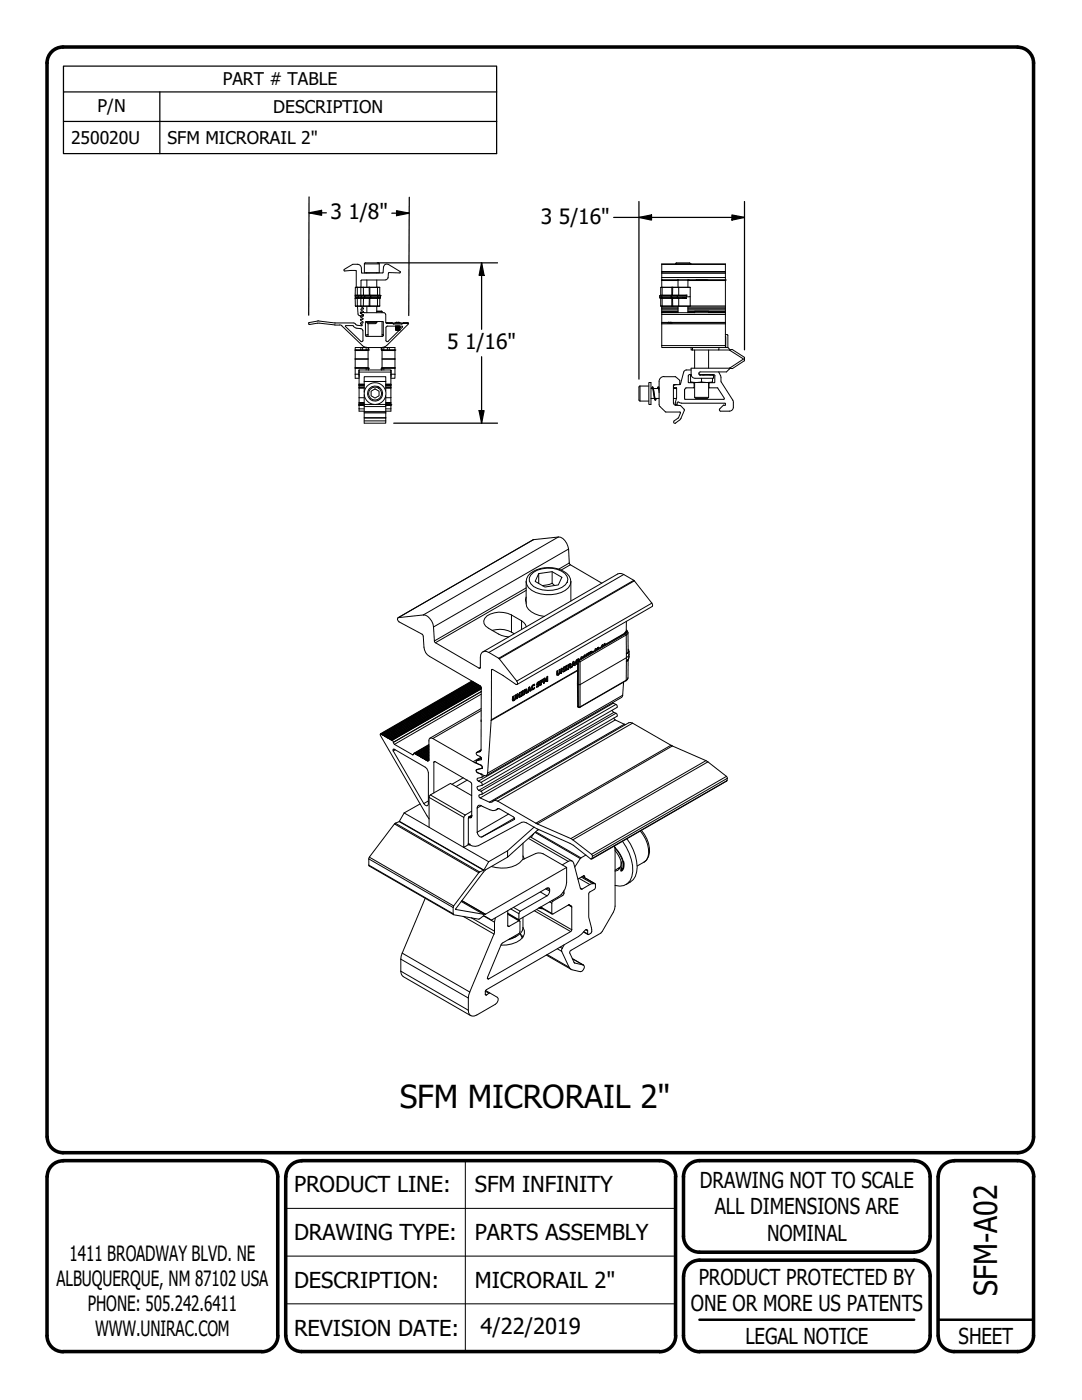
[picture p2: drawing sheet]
<svg xmlns="http://www.w3.org/2000/svg" width="216mm" height="279mm" viewBox="0 0 216 279" stroke-linecap="round" stroke-linejoin="round" font-family="sans-serif">
<!-- layer: Visible (ANSI) -->
<g fill="none" stroke="#000" stroke-width=".2">
<path d="M70 54l1 .1M70 54h.1M70.4 52.7h.9a.79 .79 0 0 1 .8 .8M70.4 52.8l-1.8 1.1 .2 .2 1.2-.1M70.9 59.2l.1 1.9M71.1 54v3.3M71.2 58.9h4.6M71.2 59.5h4.6M72 56v1.3M72.1 53.6l.1 .9M72.1 55.9l-.1 .1M72.1 55.9h4.8"/>
<path d="M72.7 52.7l.2-.2h2.6l.2 .2M72.7 52.7v1.7h3v-1.7M73.1 54.4l.1 .1M73.2 55.9v1.4M75.2 55.9v1.4M75.2 54.4v.1M75.8 58.9v-1.6l-4.9 .1v1.8h5M75.8 59.5l-.1 1.6M75.8 58.9h.1M75.8 59.5h.1M75.8 58.9v.6M76.3 54.5h-4.1"/>
<path d="M76.5 53.3l-.1 1.2M77.5 52.8h-.6l-.3 .5M77.5 52.8l2.3 1.4 .1 .1-.1 .2-2.2-.1M77.6 54.4l-.2 1.2-.5 .2M131.6 59.2l.1 .3h4.4M131.8 59.5h.1M131.8 59.5l.1 1.6M131.9 57.3h5.8M131.9 57.3l-.1 1.6M132 55.9h.1M132 54.5v2.8M134.8 52.7h.1"/>
<path d="M135.2 55.9h.1M135.2 55.9h2.1M135.2 55.9l.1 1.4M136.1 58.9l-4.4 .1-.1 .2h5.3M136.9 58.9h.1M136.9 58.9v.3M136.9 59.2v.3M137.3 55.9h.1M137.3 55.9v1.4M137.5 52.5h-2.5l-.2 .2M137.6 52.5l.2 .2M137.7 57.3v1.9h-.8"/>
<path d="M137.7 59.2v1.9M137.8 52.7h.1M138.9 55.9h2.2M138.9 55.9h.1M141.1 55.9h.1M144.7 55.9h.1M144.7 54.5h-12.7v-1.8h12.7v9.6M63.4 64.5l3.5 .3M63.4 64l.2 .1a29.2 29.2 0 0 0 6.9 .4l.6 .4 1 .1 .2-.1-.4-.4h.4M63.4 64.1l-1.8 .4 .1 .3 1.7-.3M66.9 64.9h.9M67.8 64.8l.4 .2"/>
<path d="M68.2 65.1l4.1 3.9 .9 .3M70.3 65l-1.4 .1 3.2 3.1 .3-.3v-1.9M70.3 65l.2 .1a1.44 1.44 0 0 0 1.4 .5l.3 .1 .2 .3M70.9 69.8h.1M70.9 69.8v3.7M70.9 69.8h2.7M71 61.1h4.7M71.3 61.1l.1 1.6 .4 .3M71.6 74.8v.1M71.6 74.8v.5M71.6 79.4h1.1M71.6 77.4h1.1"/>
<path d="M71.6 76.8h1.1M71.7 73.9h-.1M72 69.8h-1.1v-.4h7.9v.4h-1.1M72.1 63l-.2 .2 .5 .3M72.1 61.9l.4 .4h-.5l-.1 .2M72.1 61.1l.4 .4M72.4 61.7l-.3-.1v.3M72.4 63.5v.2l-.5 .1 .6 .5-.2 .2M72.5 61.5l-.1 .2M72.6 62.4h4l.3 .4M72.6 62.4h-.7l.6 .5v.2l-.7-.1M72.7 78.8v5.7h4.3v-2.3"/>
<path d="M73.2 64.4l.2 .2h1.6l.2-.2M73.2 64.4h2M73.2 61.1v1.3M73.2 64.2v.2M73.4 66.8h-.2v.3M73.4 64.6v2.5M73.4 69.8v3.7M73.6 69.8h.1M73.6 73.5h.1M73.6 73.5h-2.7v2h.7M73.6 69.4v.4M73.6 73.5v.3"/>
<path d="M74 78.1l.8-.5 .8 .5v.9l-.8 .4-.8-.4zM75.2 61.1v1.3M75.2 64.2v.2M75.2 62.2h1M75.2 62.1l1 .1M76.1 69.8h.1M76.1 73.5h.1M76.1 69.8h2.7M76.1 73.5h2.7M76.1 69.4v.4M76.1 73.5v.3M76.2 62.2v.2"/>
<path d="M76.2 64.2v2.9M76.2 69.8v3.7M76.2 66.8h.3M76.5 66.9l-.2 .2M76.5 67v-2.8h-3.5v2.9h3.3M76.5 69.3v.1M77 62.8l.1 1.7M77 78v-2.8h-4.3v3M77 79.1v3.1h-4.3M77 79.4h1M77 77.4h1M77 76.8h1"/>
<path d="M77.1 64.5h.1M77.1 64.5h.2M77.1 69l-.8 .3M77.3 65.1h2.9l.1 .1-2.9 2.9M77.3 64.5h.1M77.3 65.1l-.3 .3v2.5a.26 .26 0 0 0 .2 .3 .26 .26 0 0 0 .3-.1M77.4 64.5h.1M77.5 64.5h.1M77.6 64.5h.1M77.7 64.5h.1M77.7 64.5h.2M77.9 64.5h.1"/>
<path d="M78 64.5h.1M78 74.3v-.5h-6.4v8.3h1.1M78 73.9v8.2h-1M78 74.8v.5M78 74.8v.1M78.1 64.5h.1M78.2 64.5h.1M78.2 64.5h.2M78.4 64.6h.1M78.4 64.6l.1 .1M78.5 64.7h1.7M78.6 64.7v-.2h1.5v.2"/>
<path d="M78.8 69.8h.1M78.8 69.8v5.7h-.8M78.9 64.5l.2-.2h.1v.2M78.9 65.1l.1 .2M79 65.3h.1M79 65.1v.7M79 65.3v.1M79 65.8h.1M79 65.8h.7M79.1 65.8h.1M79.1 65.3v.1M79.1 65.3v.5"/>
<path d="M79.1 65.3h.1M79.1 65.1v.7M79.2 65.8h.5M79.2 65.3v.5M79.3 65.3h.1M79.3 65.3v.5M79.3 65.3h-.1M79.4 65.8v-.5v.5M79.5 64.5v-.2l.2 .2M79.6 65.1v.7M79.7 65.8h.1M79.7 65.3h-.2"/>
<path d="M79.7 65.1v.7M79.7 65.4l-.1 .4M79.7 64.5h.1M79.7 64.4l.1 .1M79.8 65.3h.1M79.8 65.3h-.1M79.8 65.3l-.1 .1M79.8 65.1v.2M80.3 64.6l-.1 .1M80.3 64.6h.1M80.4 64.5h.1M80.4 64.5h-.1"/>
<path d="M80.5 64.5h.1M80.6 64.5h.2M80.8 64.5h.1M80.9 64.5h.1M81 64.5h.1M81.1 64.5h.1M81.2 64.5h.2M81.4 64.5h.1M81.4 64.5l.1 .1M81.5 64.6l-4.3 4.4M127.5 77.3v2.5l.2 .2M129.5 76.3h.4v4.4h-.4z"/>
<path d="M129.5 77h-1.8l-.2 .2M129.9 77.5h.3M129.9 79.5h.7M130 77.5l.1-.2a.72 .72 0 0 1 .4 .9l.3 1.5v-.2M130.2 77.3l.3 1.6a.82 .82 0 0 0 .3 .9l.2-.3M130.2 77.4l-.1 .1M130.4 77.5h1M130.7 79.5h.8M131.2 77.5l.1-.3 .2 .3M131.3 77.3l.2 1.1M131.3 77.4v.1M131.9 61.1h5.8"/>
<path d="M132 61.1v1.3M132 62.3h3.3M132 61.7h3.3M132.5 75.2h2.3l.8 .7M132.5 75.1a.97 .97 0 0 0-1 1l.1 4.9 1.2 1.2h2.9M133.2 64.4h.1M133.2 64.5l.1-.2h.2v.2l.4-.2 .1 .2M134 64.5h.1M134 64.4h.1M134.4 76.8v3.7M134.4 77.5h.6M134.4 79.5h.6"/>
<path d="M134.4 77.2l.1 .1M134.5 77.4h.5a5.7 5.7 0 0 1-.3 3v.1M134.9 76.8l-.5 .2M135.3 61.1v1.3M135.6 75.9v.8M135.6 76.6v.1M135.6 76.8l-1.2 .1M135.8 76.6l-.1 .1M136.4 74.3l-.6 2.4M136.6 77.8v1.5M136.6 77.7v1.9M136.6 79.6l.1 .1"/>
<path d="M136.8 77.4l-.2 .3M136.9 77.4l-.1 .1M136.9 73.8h1M137 73.8l-.3 .1-.3 .3M137.3 61.1v1.3M137.3 62.3h1.3M137.3 61.7h7.4M137.3 76.3l.2 .1h.9l.1 .9M137.8 74.8v1.5h4.4v-.8M137.8 76.2l1.1 .1 3.3-.1M137.9 74.8l-.5 .1-.1 1.3M137.9 74.9h-.1"/>
<path d="M138.5 77.3l-1.6 .1M138.6 79.3l.2 .2h2.4l.2-.2M138.6 62.2h2.8M138.6 62.2v.2M138.6 69.8v3.7M138.6 76.3v3M138.6 79.3h2.8M139.5 74.6l.2 .3M139.5 74.8h2.9M139.6 74.9h2.6M140 75.5v.7M140.2 74.9l.9-.1 .8 .1"/>
<path d="M141.4 62.2v.2M141.4 69.8v3.7M141.4 76.3v3M141.4 62.3h3.3M141.5 76.5v.8M141.5 77.3l1.7 .2M142.2 74.8v.1M142.4 74.8l.3 .2M142.6 75v1.2M142.6 76.3l-1.1 .2M143.2 77.5l1.3 2M143.4 74.2l.4 .8"/>
<path d="M143.4 69.8l2.2 .1 2.7 1.7-2.7 1.9M143.4 69.4h-5.5v.4h5.5v-.4h1.8M143.8 75l.1 .3M143.9 75.4v.9l2.3 3.6 .1 .4M144.5 79.5l-.1 .2h-7.7M144.7 67.2h.1M144.7 64.5v4.8M144.7 62.3v2.2h-12.7M144.7 62.4h-12.7v7h5.9M144.7 66.8h.4M144.8 69.3h-.1M144.8 67.2v2.1"/>
<path d="M145.1 66.8l.1 .1v2.5M145.2 69.4l.5 .4M145.6 73.4l-7.7 .1v1.2a.79 .79 0 0 0 .8 .8h3.7l-.1-.6M145.7 73.5l-.7 .7h-5.3l-.2 .2v.2M145.7 69.8h.1M145.7 73.5h.1M146.1 69.8h-.4M146.2 69.8l2.3 1.5M148.5 71.3l.1 .1M148.5 72l-2.3 1.5h-.5M148.6 71.9l-.1 .1M148.6 71.4v.5"/>
<path d="M71.6 80.8h.1M71.6 80.8h1.1M71.6 80.9h1.1M77 80.8h1M77 80.9h1M78 80.8h.1M127.7 80h1.8M134.4 80.5l.4 .4M134.7 80.5l.3 .3M134.8 80.9h.5M135.3 80.9h.1M135.3 80.9l.5 .1"/>
<path d="M135.3 83.4l-.9 .7 .2 .4 .2-.1M135.7 82.2l.1 .2-.5 1M135.8 80.9l.7 .8v.2M135.9 83.5l-1.1 .9M136 80.5h8.6M136 80.4l-.8-.2-.2 .6M136.6 81.9l-.7 1.6M144.4 80.9h-.1M144.4 80.9h.2M144.7 80.5v.3M144.7 80.8l-.1 .1M146.3 80.3v1a.79 .79 0 0 1-.8 .8h-1.7a.27 .27 0 0 1-.2-.2 .27 .27 0 0 1 0-.3l.7-.7"/>
<path d="M105 119.2l-.2 .5 .2 .5M107.5 114.5l2.7-.4 1.9 1.1-.7 1.5-2.7 .5-1.9-1.2zM107.5 114.5v2M110.2 116.4l-2 .5M110.2 114.1v2.3M110.2 116.4l.5 .4M113.9 119.9v-3.8a3.2 3.2 0 0 0-2.8-2.6 5.8 5.8 0 0 0-5.7 1.4l-.4 1.2v4.4a2.49 2.49 0 0 0 1.8 2l1.8 .5M120.1 116.4l-6.4-3.8-.2-3a2.56 2.56 0 0 0-2.1-2.4l-5 .5-27 15.6M94.1 135.9l-18.2 10.5M94.5 136.1l-18.2 10.5M94.8 136.3l-18.2 10.5M95.1 136.5l-18.2 10.4"/>
<path d="M95.3 136.6l-18.2 10.5M95.6 136.7l-18.2 10.5M95.8 136.9l-18.2 10.5M96 137.1l-18.1 10.4M96 137.4l-17.8 10.3M96.3 130.1l27.3-15.7 .9 .3 2 1.1 3.6 4.6 .1 .3-.1 .3-26.9 15.6M98.2 125.8a5.1 5.1 0 0 1 4.4 .7M102.3 139.1l.1-.2v.6l.2 .1 .1-.8 .2-.1v.7l-.5 .5-.2-.2zM102.4 139l.1 .7M102.9 138.7a.87 .87 0 0 1-.4 1.1h-.2M103.3 138.7l-.1 .6M103.3 138.4l.3 .4v-.5l.2-.1-.1 .9"/>
<path d="M103.6 138.8l-.3-.4-.2 .2v.9l.2-.1M103.7 138.2v.9l-.2 .1M103.8 139.1l-.2 .1-.4-.5-.1 .7M104 138.2l-.1 .8 .5-.2-.5 .2M104.2 138.7v-.7v.6h.2v.2M104.3 137.9l.1 .1M104.3 138.6v.1M104.3 138h-.1M104.4 138v-.2l-.5 .4M104.4 138l-.2 .1M104.6 137.8l.1 .3-.1-.3 .2-.1 .1 .1-.2 .3M104.6 138.2v.3"/>
<path d="M104.7 138.2v.1M104.8 137.7l-.1 .1M104.9 138l.3 .3zM105 138l.1-.5-.6 .3v.9l.2-.1M105 137.5l-.1 .5M105 125.1l-.2-.5a6.5 6.5 0 0 0-7-2 1.5 1.5 0 0 0-.9 2.4 9.2 9.2 0 0 0 4.6 2.1M105.2 138.2l-.3 .2M105.3 138.1l-.1 .1M105.4 138.2l-.4 .2-.3-.3-.2 .5M105.4 137.9v.3l-.1-.1M105.5 137.4v.4zM105.6 137.4l.1 .3-.2 .1"/>
<path d="M105.7 137.1l.2 .7-.2 .1M105.7 137.8l-.3 .1M105.9 137.8l-.2-.7-.2 .1-.3 1.1M106 137.8l-.2 .2-.2-.2-.2 .1-.1 .2M106.6 136.8a.38 .38 0 0 0-.4 .2 .38 .38 0 0 0 .1 .4M106.6 136.8h.1M106.6 136.8l-.3 .1v.5M106.6 137.3l-.5 .3M106.6 136.6v.2M106.6 137.3l.1-.1-.4 .2M106.6 136.7l.1-.1a.75 .75 0 0 0-.6 1.1l.6-.3M106.6 137.2v.1"/>
<path d="M107.6 136.1l-.3 .1v.3M107.6 136.1l.1 .1M107.6 136.1h.1M107.6 136l.1 .2M107.6 136.4l-.1 .5-.4 .2M107.7 136a.62 .62 0 0 0-.6 .7h.3M107.7 136.2l-.4 .2h.4l-.1 .4-.5 .4v-.3l.4-.2h-.4M107.7 136.2h.1M107.7 136v.2M108 136.2l-.1 .4M108.3 135.9l-.4 .3v.4l-.1 .1M108.3 136v-.1l-.3 .2"/>
<path d="M108.3 135.6l-.4 .3 .1 .2v-.2M108.3 135.7l.1-.2-.6 .4v.9l.2-.1M108.3 136.1l-.4 .1M108.4 135.7l-.5 .2M108.6 136.2v-.6l.1 .7M108.7 135.7l.1 .3 .1-.1h-.1M108.7 135.4l.2 .3 .1-.6 .3-.1v.9M108.9 135.7l-.2-.4-.2 .2v.9l.2-.1h-.2M108.9 135.9l.1-.5-.1 .5M109.1 135.4v.6l.2-.1-.2 .1M109.2 135v.9M111.1 133.9l.2-.1v.6l.1 .1 .1-.8 .3-.1-.1 .7-.3 .4h-.3z"/>
<path d="M111.2 133.9l.1 .6M111.7 133.6a.97 .97 0 0 1-.4 1.1h-.2M112 134.3v-.7l.1 .7M112.1 133.7l.3 .4 .2-.1-.2 .1M112.1 133.3l.3 .4M112.4 133.7l-.3-.4-.2 .2v.9l.2-.1h-.2M112.4 133.7v-.5l.2-.1v.9M112.5 133.1v.9M112.7 133.1h.2v.6l-.2 .2 .5-.2M113.1 133.6l.1-.1-.1 .1M113.1 133.6l-.4 .2M113.1 132.8v.8v-.6"/>
<path d="M113.1 132.9h-.1M113.2 132.9v-.1l-.5 .2v.2l.2-.1M113.4 133.1h.2zM113.4 133.1v.4M113.5 132.7v.3M113.5 133.1v.4M113.6 133.1l.2 .2 .4-.2h-.1M113.6 132.6l-.1 .1M113.6 132.6h.1M113.7 132.6v.3l-.2 .1v-.3M113.7 132.6l-.2 .1M113.7 132.9l.1-.5 .1 .2-.1 .3"/>
<path d="M113.8 132.4l-.5 .3v.9l.2-.1h-.2M114 133.1l-.3 .2M114.2 133v-.2v.3M114.2 132.8l.3-.1-.2 .2M114.3 132.3l.2 .3h-.2zM114.4 132.3l-.1 .3M114.5 132l.2 .7M114.5 132.7l.1 .2 .2-.1h-.3M114.8 132.8l-.3-.8-.2 .1-.3 1.1-.3-.3 .3 .3M115.1 132.3h.2M115.2 132.5h.1M115.2 136.4l.1 4.5"/>
<path d="M115.3 132.4l-.4 .1M115.3 131.9l-.1 4.5M115.3 131.8v.1M115.4 131.7h.1M115.4 131.5v.2M115.5 131.7l-.4 .2v.4M115.5 131.7a.37 .37 0 0 0-.5 .2 .37 .37 0 0 0 .1 .4M115.5 131.7v-.2a.65 .65 0 0 0-.6 .4 .65 .65 0 0 0 .1 .7l.2-.1M116.1 131.3h.1M116.1 131.1l.1 .1M116.3 131.2l-.1-.2-.3 .2v.2M116.5 131.1h.1"/>
<path d="M116.7 130.7v.3M116.8 131v-.3l-.3 .1-.1 .3M117.1 130.6l.4-.1-.4 .1M117.1 130.7v-.1v.2M117.4 130.3v.1M117.5 130.5v-.2l-.6 .3v.2M117.7 130.2l.1 .2M117.9 130.1v.1M117.9 130.1l-.2 .1v.2M117.9 130.1l.1 .1M117.9 130.2h-.1M117.9 130.2h.1"/>
<path d="M118.1 130v.1M118.2 130.1l-.1-.1-.5 .2v.3M118.2 130.1h.1M118.9 129.7l-.1 .1M118.9 129.4l.2 .2-.1-.2-.3 .1v.3M119.3 129.2v.3M119.4 129.4v-.2l-.2 .1v.2M120.2 128.9v.1M120.3 128.7l.1 .1-.1-.2-.2 .2v.2M120.7 128.4v.3M120.7 128.7v-.3l-.2 .1v.3M124.4 136.1l-.2 2.6-.2 .5-26.9 15.6"/>
<path d="M124.7 126.3l-9.3 5.5M125 125.7l.3 .6v3.7M125 124v2.1M125.3 129.6a2.28 2.28 0 0 1 0 2.1M125.3 131.6l-.1 4-9.5 5.6-.3-.1M125.5 130.5l-.1 .4-.4 .4-9.3 5.3h-.2l-.3-.2M76.3 146.7l-.4-.3-.1 .2 9.8 16.8M76.3 146.6l.3 .2M76.3 146.6v.1M76.6 146.8l.3 .1M76.9 146.9l.2 .2M77.1 147.1l.3 .1"/>
<path d="M77.4 147.2l.2 .2M77.6 147.4l.3 .1M77.9 147.5l.3 .2M78.2 147.7l.5 .9 3.6 2h.2l.1-.3 .4 .2M78.5 149.5l6.7 3.9 .3 .8v6.2l-.1 .3-.2 .1-.6-.4-6.1-10.5zM83 150.5l.3 .1M83.3 150.6l.2 .2M83.5 150.8l.2 .1M83.7 150.9l.3 .2M84 151.1l.2 .2M84.3 151.2l.2 .2M84.3 151.2l-.1 .1"/>
<path d="M84.5 151.4l.3 .1M84.5 151.4h.1M84.8 151.5l.3 .2M85.1 151.7l.2 .1M85.3 151.8l.3-.1v-4.2l.2-.2h.3l8.3 4.7 1.6 .7M85.3 151.8h.1M85.6 151.7l-.3 .1M85.6 149l-2.6 1.5M85.6 149.3l-2.3 1.3M85.6 149.6l-2.1 1.2M85.6 149.9l-1.9 1M85.6 150.2l-1.6 .9"/>
<path d="M85.6 150.5l-1.3 .7M85.6 150.8l-1.1 .6M85.6 151.1l-.8 .4M85.6 151.4l-.5 .3M85.6 148.6l-3 1.7M86.6 158.3v-6.2l.2-.1 7.3 4.2v6.7l-.2 .3-.3-.1M94.1 158.8l-4.2-2.4-4 2.2-.3 .5v6l11.9 6.9M95.1 151.8l1-.3-.1-.3-.8-.5-.2-.4 .9-.4 .1-.3v-12.5l-10.3-6.1a2.25 2.25 0 0 1-1.1-1.8l-.1-2.2-.3-.4-4.6-2.5-.3-.5 .2-.3 5-.6a2.56 2.56 0 0 1 2 2.4l.2 2.8 .2 .4 8.9 5.1v-2.2a1.02 1.02 0 0 1 .6-1.1 1.02 1.02 0 0 1 1.1 .1l2.1 1.3 3.5 4.4 .2 .6-.2 .1h-.2a23.8 23.8 0 0 0-4.8-3 151.2 151.2 0 0 1-.9 21.1l-.3 .1h-.3l-1.4-.6-.1-.2v-.4M95.1 151.8v.4l.1 .2 .8 .3M95.1 153.6v.4l.1 .2 .8 .3 .2 .2v.4l-1 .4v.2l1 .6v.4M96 152.7l.2 .2v.5l-1.1 .2M96 152.7l.2 .2v.4"/>
<path d="M96 149.7l-.9 .5M96 143.7v.3M96 141.4l-10.2 5.9M96.1 151.3l-1 .5M96.2 158.5l-.6 .1v.5l2.3 1a1.32 1.32 0 0 1 1.4-.2 83.2 83.2 0 0 0 15 7.7l3.7 2.9 .2 .4-.2 .5-4.3-3.1-6.5-2.9-2.7-1.4-.4 .1-8.6 4.7a2.07 2.07 0 0 1-1.9-.3M96.2 156.7l-.9 .3a.5 .5 0 0 0 .2 .7l.7 .4v.4M96.2 153.3l-1.1 .3M96.3 153.2l-.1 .1M96.7 154.8l-.5 .3M98.5 159.8l26.9-15.5 .4-.1 .4 .1a85 85 0 0 0 15.1 7.7l3.7 2.9 .1 .4-.1 .6-26.9 15.5M115.3 141v.1M122.1 141.7l.4 .5 .6 .3v.4l-26.9 15.6"/>
<path d="M122.2 140.2a1.29 1.29 0 0 1 1 .8l-.1 .2-26.9 15.5M122.5 143.3l.3 .4 2 .9M80.6 162.2l-.9 1.8-1 .4-5 6.7v1.7l16.8 9.7M80.6 162.2l5 2.9M83.8 160.4l-3.2 1.8M84.8 179.3l-4.5 10.9a8.1 8.1 0 0 0-.3 4.1l.5 .6 13.4 7.8M93.6 163.2l-.1 .2v5.1h.1M94.1 161.9l-1.3 .8-.3 .4v6l1.1-.6M95.5 160.7h.2l.6 .2a4.2 4.2 0 0 0 2.5 .8l.6-.3h.3l2.8 1.7 .2 .3-6.6 3.6a.95 .95 0 0 1-.9-.9v-4.8zM97.5 172l-.9 1.6-1.1 .6-5 6.6-.1 .3 .1 1.5 5 .8 1.1-.6 1.5 .8 11.3-6.4a1.09 1.09 0 0 1-.3 1.6l-5.3 3.1-.3 .5v1.2l-2.2-1.4M98 172.9a5.6 5.6 0 0 0 6.3-1.3l3.1-1.4 1 .2 4.7 2.7v3a3.7 3.7 0 0 1-1.7 2.9l-7.9 4.6M99.5 161.4l-.5 .2"/>
<path d="M101.3 171.1l-4.5 2.5-5.9 7.9 6 1-4.7-2.8M101.3 169.8l-3.8 2.2M104.4 168.3v3.2M104.4 170.8l.2 .6M105.8 167l8.4 4.8M106.5 166.4l-.5 .7M106.6 165.1l-5.3 4.7v1.3l6.1-5.6M107.5 165.6l-.3 .1M112.2 172.6l1.2-.7a.69 .69 0 0 1 1.1 .4l1.5 5.2 2-1.1h.7l.1 .1-.1 .8-1 .7-.2 .4v4.7l.5 2a.9 .9 0 0 1-.7 1.4l-.1-.9h-.4l-1.4 1.3-18.4 10.6a.98 .98 0 0 0-.1 1.1l.8-.4M112.5 177.8v.5l-.2 .4-2.2 1.3v2.3l.2 .1 3.2-1.8 .6 .3-.1 4.9-16.7 9.6v-.4l2.8-6.7 3.4-2 .3-.4-.1-2.1-2.3 1.1-.1-3.1M113.1 173.1l-16.2 9.4M116.2 174.9l2.5 1.5"/>
<path d="M116.7 175.2l-.1-.4h-.1l-1.2 .6M116.9 170.6l-1.1 .7-1.1 1.7M122.6 168.8l.1 .8v11.3l-.3 1.2-2.5 4.1-6 3.5-.2 .3 1 2.2 1.7 .4 .2 .2a1 1 0 0 1-.8 1.1l-1.7-.4-.5-.5-1.5-3.1-.1-.3 .6-1M122.7 169.1a6.7 6.7 0 0 1 1.7 2.9M122.7 169.1l.1 .1M122.7 169.8a4.4 4.4 0 0 1 1.3 3.5M123.3 173.3l.3 .1M123.8 173l-1.1 .7M123.9 172a1.49 1.49 0 0 1-1.2 1.8M124.2 167.9a9 9 0 0 1 1.9 7 2.51 2.51 0 0 1-3.4 1.8M125.1 167.4a9.1 9.1 0 0 1 1.9 6.6 3.1 3.1 0 0 1-2.1 2.5M128 165.7a5.7 5.7 0 0 1 1.4 5.2 3.2 3.2 0 0 1-2.3 1.9"/>
<path d="M98.8 183.2a7.2 7.2 0 0 0-.1 2.9l-5 11.9a8.3 8.3 0 0 0-.2 4.2 1.01 1.01 0 0 0 1.6 .4l3.7-2.2a.97 .97 0 0 0 .4-1.4l-2.3-1.3M101.3 182.4l2.4 1.4M103.1 186.8l-1.7 .7M103.8 186.4l.6 .6M103.8 186.4l.4 .8M104.4 185.1a2.33 2.33 0 0 1-1.8 2l-.9 .3M104.4 185.1a1.74 1.74 0 0 1-.6 2.5 6.1 6.1 0 0 1-3.8 1M104.4 183.1v2M107.6 181.2l.7 .1M107.6 181.2l.5 .1M107.8 181.1l2.3 1.3M109 190.6l4.9 2.8"/>
<path d="M114.2 191.3l2.3 1.3M116.5 186l.8 .5"/>
<circle cx="74.8" cy="78.5" r="1.5"/>
<circle cx="74.8" cy="78.5" r="2.17"/>
</g>
<!-- layer: Visible Narrow (ANSI) -->
<g fill="none" stroke="#000" stroke-width=".2">
<path d="M70.9 58.9h.3zM70.9 58.9h.4M70.9 59.5h.4v1.6M70.9 59.5h.3zM70.9 57.4h4.9M71.2 59.4l4.6 .1M71.2 59h4.7M71.3 59.5h.7v1.6M71.3 57.3v1.6h.7v-1.6M71.5 58.9v.6M72 59.5h.5M72.1 58.9v.6"/>
<path d="M72.5 57.3v1.6M72.5 58.9h.1M72.5 58.9h-.5M72.5 59.5v1.6M72.5 58.9h3.3M72.5 59.5h3.3M72.6 59.5h-.1M72.7 58.9v.6M72.7 52.7h3M73.6 57.3l.1 1.6M73.7 59.5l-.1 1.6M73.8 57.3l.1 1.6"/>
<path d="M73.8 58.9v.6M73.9 59.5l-.1 1.6M73.9 58.9v.6M75.2 57.3l.2 1.7-.2 2.1M75.8 58.9l.1 .1M75.8 58.9h.1M75.9 59h.1M131.7 59h4.4M131.7 59.4h4.4M131.8 57.4h5.9M131.8 58.9h5.1M132 56h3.3"/>
<path d="M132 55.9h12.7M132 55.4h12.7M132 54.5h12.7M132 54.2h12.7M132 52.8h12.7M132.2 57.3l-.2 1.7 .2 2.1M133.9 58.9v.6M134.1 57.3v3.8M134.2 59.5l.1 1.6M134.3 57.3l-.1 1.6M134.8 52.7h3M135.2 58.9v.6"/>
<path d="M135.4 59.5l.1 1.6M135.5 57.3l-.1 1.6M136.1 58.9h.8zM136.9 59.5l-.8-.1 .8 .1h-5.1M137.3 56h7.4M70.9 70h2.5M70.9 71.6h2.5M70.9 71.7h2.5M70.9 73.4h2.5M70.9 74.7h.7M70.9 61.1h4.9M71.6 77.5h1.1"/>
<path d="M71.6 77.3h1.1M71.6 77h1.1M71.6 76.9h1.1M71.6 76.8h1.1M71.6 76.7h1.1M71.6 74.3h6.4M72 69.4v.4M72.4 69.4v.4M72.7 76.1h4.3M73.1 69.4v.4M73.1 73.5v.3M73.4 69.4v.4"/>
<path d="M73.4 73.5v.3M73.6 69.4v.4M73.6 73.5v.3M76.1 69.4v.4M76.1 73.5v.3M76.2 70h2.6M76.2 71.6h2.6M76.2 71.7h2.6M76.2 73.4h2.6M76.2 69.4v.4M76.2 73.5v.3M76.6 69.4v.4"/>
<path d="M76.6 73.5v.3M77 77.5h1M77 77.3h1M77 77h1M77 76.9h1M77 76.8h1M77 76.7h1M77.3 69.4v.4M77.7 69.4v.4M78 74.7h.8M79 65.1v.2M79 65.3h.1"/>
<path d="M79 65.1v.3M79 64.4h.2M79.1 65.4h.1M79.1 65.1v.2M79.2 65.1v.2M79.2 65.4h.4M79.3 65.1v.2M79.4 65.1v.2M79.5 64.4h.2M79.5 65.1v.2M79.6 65.1v.2M79.7 65.1v.3"/>
<path d="M79.7 65.1v.2M79.7 65.3h.1M79.8 65.1v.2M127.7 77v3M130.2 77.4l-.1 .1M130.2 77.2l.6 2.7M130.9 79.5l-.1 .2M131.3 77.4l-.1 .1M131.3 77.2l.2 .7M131.8 61.1h12.9M132 62.2h3.3M132 61.9h3.3"/>
<path d="M132 61.5h3.3M132 61.3h3.3M132 69h12.7M132 64.6h12.7M132 64.3h1.3M132 62.8h12.7M132 62.4h3.3M133.3 64.4h.2M133.5 64.3h.3M133.8 64.4h.2M133.9 64.3h10.8M137.3 62.2h1.3"/>
<path d="M137.3 61.9h7.4M137.3 61.5h7.4M137.3 61.3h7.4M137.3 62.4h1.3M138.2 69.4v.4M141.4 62.2h3.3M141.4 62.4h3.3M71.6 81.6h1.1M71.6 80.9h1.1M71.6 80.8h1.1M71.6 80.7h1.1M71.6 80.5h1.1"/>
<path d="M71.6 80.3h1.1M72.7 80.7h2M72.7 81.1h4.3M72.7 82.2h4.3M72.7 82.4h4.3M72.7 83.4h4.3M72.7 84h4.3M75 80.7h2M77 81.6h1M77 80.9h1M77 80.8h1M77 80.7h1"/>
<path d="M77 80.5h1M77 80.3h1M105 116.1a2.57 2.57 0 0 0 1.9 2.2 6.6 6.6 0 0 0 6.5-1l.4-.6 .1-.6M105 117.3l-18.3 10.6M105 117.8l-18.1 10.5M105.9 114.8a5.4 5.4 0 0 1 6.8-.4 1.45 1.45 0 0 1 .1 2.3 5.7 5.7 0 0 1-6.3 .4 1.52 1.52 0 0 1-.6-2.3zM106.4 107.7l-26.9 15.6M111.4 107.2l-26.9 15.5M113.5 109.6l-27 15.5M113.6 112.4l-2.1 1.2M113.8 112.7l-1.8 1.1M124.5 114.7l-27 15.5"/>
<path d="M126.5 115.8l-27 15.6M126.6 115.9l-27 15.6M94.2 136l-18.1 10.5M94.3 136l-18.2 10.5M94.4 136l-18.2 10.5M94.5 136.1l-18.3 10.5M94.6 136.2l-18.2 10.5M94.7 136.2l-18.2 10.6M94.9 136.3l-18.2 10.5M95 136.4l-18.3 10.5M95.1 136.5l-18.2 10.5M95.2 136.6l-18.2 10.5"/>
<path d="M95.4 136.6l-18.2 10.5M95.5 136.7l-18.2 10.5M95.6 136.8l-18.1 10.5M95.7 136.8l-18.2 10.6M95.8 133.2l-.2 .1M95.9 136.9l-18.2 10.5M96 137.1l-18.2 10.4M96 137.4l-17.8 10.3M96 137.3l-18 10.4M96 137.2l-18 10.4M96 137.5l-17.7 10.2M96 138l-17.5 10.2"/>
<path d="M96 138.5l-17.3 10.1M98.3 133.6l-.2 .1M102.1 122.7v3.5M102.4 139.5h.1M102.5 139.8h.1M102.9 139.2h.1M104.1 123.9v1.7M104.7 137.8h.1M105.1 137.6v.1M106.2 137.2h.1M106.2 136.9h.1M106.3 137.6h.1"/>
<path d="M106.4 136.8h.1M106.5 137.4v.1M106.5 136.7l.1 .1M107.2 136.7h.1M107.2 136.3l.1 .1M107.3 137l.1 .1M107.3 136.2v.1M107.4 136.6v.1M107.4 136.2h.1M107.6 136.5h.1M111.2 134.4h.1M111.3 134.7h.1"/>
<path d="M111.7 134.1l.1 .1M113.5 132.6l.1 .1M113.9 132.5v.1M115 132.1v.1M115 131.8l.1 .1M115.1 132.5h.1M115.2 131.7h.1M115.3 133.7l-17.3 10M115.3 133.8l-17.3 10M115.3 132l.2 .1v9l-.2-.1v-4.5zM115.3 131.6l.1 .1M115.4 131.8h.1"/>
<path d="M115.5 131.8l-.2 .1M115.5 131.8h.1M115.5 131.9l.1-.1 .1 .3h-.2zM117.8 130.2h.1M118.1 130.1h.1M124.2 138.7l-26.9 15.6M124.6 126.4h.1M124.7 126.4l-9.2 5.4M124.8 126.5l-9.2 5.3M124.9 126.1l-.2 .3M125 126.7l-9.3 5.4v9l9.3-5.4v-3.7M125 126.7v3.8"/>
<path d="M125 125.8l.1 .2-.3 .5 .2 .2M125 130.5v1.5M125.3 126.3l-.3 .4M125.3 135.3l-.4 .6M125.3 129.8a.5 .5 0 0 1-.3 .7l.4-.2 .1-.3M125.3 130l-.3 .5M125.3 131.7l-.3 .3M125.3 129.6l.1 .1M125.5 131l-.1 .6-.4 .4 .3-.3M130.1 120.4l-27 15.5M78.8 149.6l-.3 .3M82.5 150.5l-.2 .1"/>
<path d="M85.5 159.8l-.9 .6M85.6 148.7l-2.8 1.6M85.6 148.8l-2.8 1.6M85.6 151.7l-.3 .1M85.6 148.9l-2.7 1.6M85.6 149.2l-2.5 1.4M85.6 149.1l-2.6 1.4M85.6 149.5l-2.2 1.3M85.6 149.4l-2.3 1.3M85.6 149.8l-2 1.1M85.6 149.7l-2 1.1M85.6 150.1l-1.7 1"/>
<path d="M85.6 150l-1.8 1M85.6 150.4l-1.5 .8M85.6 150.3l-1.5 .8M85.6 150.7l-1.2 .7M85.6 150.6l-1.3 .7M85.6 151.6l-.4 .2M85.6 151.4l-.5 .3M85.6 150.9l-1 .5M85.6 151.3l-.7 .4M85.6 151.2l-.7 .4M85.6 151l-.9 .5M85.6 159.1l6.9 4"/>
<path d="M85.9 158.6l6.9 4.1M86.8 152l-.2 .1M92.4 155.2l-2.2 1.3M93.2 155.7l-2.2 1.3M95 152.1l-.2 .1M95.1 153.6h.1M95.2 154.2h.1M95.9 150h-.2M96 151.1l-1.6 .9M96 154.5h.1M96 149.7l-.9 .5M96 141.8l-9.6 5.6"/>
<path d="M96.1 151.3l-1 .5M96.1 151.6h-.1M96.2 153.3v.1M115.3 140.9l.1 .2M115.5 141.2v-.1h.2v.1M122.4 140.3l-26.9 15.6M122.5 142.2l-27 15.5M122.8 143.7l-27 15.5M122.9 140.6l-26.9 15.5M122.9 142.3l-26.9 15.6M124.6 144.5l-27 15.6M126.2 144.3l-26.9 15.6"/>
<path d="M133.9 148.7l-27 15.6M134.2 148.9l-27 15.5M140.9 151.8l-27 15.6M141.3 152l-27 15.6M145 154.9l-27 15.6M145.1 155.8l-27 15.5M145.1 155.3l-26.9 15.6M73.6 172.6l16.8 9.8M73.6 171.4l16.8 9.7M73.7 171.1l16.8 9.7M78.7 164.4l16.8 9.8M78.9 164.3l16.8 9.7"/>
<path d="M79.7 164l16.8 9.7M79.7 163.9l16.9 9.7M92 179.9l4.4 2.6M92.1 179.8l4.7 2.7M94.1 162.9l-.4 .3M96 160.8l-.8 .5M99.4 161.4h-.2M101.5 162.5l-6.3 3.6M102.6 163.5h.1M102.7 163.3l-6.6 3.7M105.4 167.3l8 4.6M106.8 166.1l9 5.2"/>
<path d="M106.9 166l9 5.2M107.8 178l1.3 .8M108.9 177.4l.8 .4M109.1 177.2l.6 .4M109.7 180l.4 .2M110.1 179.7l.2 .1M112 178.5l.3 .2M112.3 178.1l.2 .2M115.5 175.3l2.2 1.2M115.8 177.2l.3 .2M116 175l2.3 1.4M116.2 174.9l2.5 1.5"/>
<path d="M116.5 174.8l.2 .1M122.7 169.2a6.1 6.1 0 0 1 1.7 3.8M123.5 173.2h.2M127.8 165.8a6 6 0 0 1 1.5 5.3l-.3 .6-.5 .3M80 191.4l13.5 7.8M80 193.8l13.5 7.8M80.3 190.2l13.4 7.8M90.9 181.5h.1M92.4 182.9l6.2 3.5M94.1 183.2l4.6 2.6M96.5 182.8l2.2 1.2M96.8 197.8l.7 .4"/>
<path d="M96.8 198.4l.3 .2M97.2 195.2l.3 .2M101.3 184.7l.3 .2M101.3 182.5l2.2 1.3M101.9 181.4l1.6 1M102.4 181.1l1.4 .8M106.6 181.8l7.3 4.1M107.1 181.5l7 4.1M107.9 181l2.2 1.3M109.2 190.5l4.4 2.5M111.2 189.3l.9 .6M111.8 189l.4 .3"/>
<path d="M113.4 180.6l.7 .4M113.5 180.6l.6 .3M113.6 180.6h.1M114.2 191.3l2.2 1.3M114.6 192.1l.1 .1M116.5 185.9l.8 .5M116.8 185.6l.5 .2"/>
<circle cx="74.8" cy="78.5" r="1.29"/>
</g>
<path d="M125 126.1l-.3 .2M93.5 168.5h.1M94.1 162.8l-.5 .4M124.4 172a1.41 1.41 0 0 1-.5 1.8l.1-.5M107.6 181.2l.6 .1" fill="none" stroke="#000" stroke-width=".35"/>
<circle cx="93.6" cy="168.5" r=".18" fill="#000"/>
<!-- layer: Title (ANSI) -->
<path d="M139.6 263.4h42.8M187.2 263.4h19" fill="none" stroke="#000" stroke-width=".49"/>
<!-- layer: Border (ANSI) -->
<g fill="none" stroke="#000" stroke-width=".71">
<path d="M203.1 9.4h-190.5a3.2 3.2 0 0 0-3.2 3.2v214.3M203.1 9.4a3.2 3.2 0 0 1 3.1 3.2v214.3a3.2 3.2 0 0 1-3.1 3.1h-190.5a3.2 3.2 0 0 1-3.2-3.1M9.4 234.8v31.8a3.2 3.2 0 0 0 3.2 3.2M12.6 231.6h39.6M12.6 231.7a3.2 3.2 0 0 0-3.2 3.1M52.3 231.7a3.2 3.2 0 0 1 3.1 3.1v31.8M57 234.8v31.8M60.2 231.6h71.4a3.2 3.2 0 0 1 3.2 3.2M60.2 231.7a3.2 3.2 0 0 0-3.2 3.1M134.8 234.8v31.8M182.4 231.6h-42.8a3.2 3.2 0 0 0-3.2 3.2v11.9a3.2 3.2 0 0 0 3.2 3.2h42.8M182.4 231.7a3.2 3.2 0 0 1 3.2 3.1v11.9a3.2 3.2 0 0 1-3.2 3.2"/>
<path d="M187.2 234.8v31.8M190.4 231.6h12.7a3.2 3.2 0 0 1 3.2 3.2M190.4 231.7a3.2 3.2 0 0 0-3.2 3.1M206.2 234.8v31.8a3.2 3.2 0 0 1-3.1 3.1h-12.7a3.2 3.2 0 0 1-3.2-3.1M136.4 254.7v11.9a3.2 3.2 0 0 0 3.2 3.2M136.4 254.7a3.2 3.2 0 0 1 3.2-3.2h42.8a3.2 3.2 0 0 1 3.2 3.2v11.9a3.2 3.2 0 0 1-3.2 3.1h-42.8M12.6 269.7h39.6M55.5 266.6a3.2 3.2 0 0 1-3.2 3.2M57 266.6a3.2 3.2 0 0 0 3.2 3.1M60.2 269.7h71.4M134.8 266.6a3.2 3.2 0 0 1-3.2 3.2"/>
</g>
<path d="M92.9 231.6v38.1M57 241.2h77.8M57 250.7h77.8M57 260.2h77.8" fill="none" stroke="#000" stroke-width=".2"/>
<!-- layer: Dimension (ANSI) -->
<g fill="none" stroke="#000" stroke-width=".25">
<path d="M61.7 39.3l-.1 23.6M81.7 39.4l-.1 23.6M61.7 42.5l2.5-.5v1zM61.7 42.5h3.4M75.3 52.5h24M78.2 42.5h3.4M79.1 42.1l2.5 .4-2.5 .5zM96.1 52.5l.5 2.5h-1zM96.1 52.5v13.2M122.4 43.4h26.2M127.5 43.4l2.5-.5v1zM127.5 40.2v35.5"/>
<path d="M146 42.9l2.6 .5-2.6 .5zM148.6 40.2v29.6M96.1 71.2v13.3M78.6 84.5h20.7M95.6 82h1l-.5 2.5z"/>
</g>
<g fill="#000">
<path d="M61.7 42.5l2.5-.5v1z" fill-rule="evenodd"/>
<path d="M79.1 42.1l2.5 .4-2.5 .5z" fill-rule="evenodd"/>
<path d="M96.1 52.5l.5 2.5h-1z" fill-rule="evenodd"/>
<path d="M127.5 43.4l2.5-.5v1z" fill-rule="evenodd"/>
<path d="M146 42.9l2.6 .5-2.6 .5z" fill-rule="evenodd"/>
<path d="M95.6 82h1l-.5 2.5z" fill-rule="evenodd"/>
</g>
<!-- layer: Symbol (ANSI) -->
<path d="M12.7 18.3v-5.1h86.4v5.1M31.9 18.3v12.4M99.1 18.3h-86.4v5.9M99.1 18.3v12.4h-86.4v-6.5M12.7 24.2h86.4" fill="none" stroke="#000" stroke-width=".25"/>
<g font-size="6.3">
<text x="79.8" y="221.1">SFM MICRORAIL 2&quot;</text>
<text x="199" y="258.6" transform="rotate(-90 199 258.6)">SFM-A02</text>
</g>
<g font-size="4.4">
<text x="58.7" y="238">PRODUCT LINE:</text>
<text x="94.8" y="238">SFM INFINITY</text>
<text x="139.7" y="237.1">DRAWING NOT TO SCALE</text>
<text x="142.6" y="242.4">ALL DIMENSIONS ARE</text>
<text x="58.7" y="247.5">DRAWING TYPE:</text>
<text x="94.8" y="247.5">PARTS ASSEMBLY</text>
<text x="153.1" y="247.6">NOMINAL</text>
<text x="58.7" y="257">DESCRIPTION:</text>
<text x="94.8" y="257.1">MICRORAIL 2&quot;</text>
<text x="139.4" y="256.4">PRODUCT PROTECTED BY</text>
<text x="137.9" y="261.7">ONE OR MORE US PATENTS</text>
<text x="58.7" y="266.6">REVISION DATE:</text>
<text x="95.9" y="266.3">4/22/2019</text>
<text x="148.7" y="268.1">LEGAL NOTICE</text>
<text x="191.3" y="268.1">SHEET</text>
</g>
<g font-size="4.2">
<text x="65.9" y="43.8">3</text>
<text x="69.5" y="43.8">1/8&quot;</text>
<text x="107.9" y="44.7">3</text>
<text x="111.5" y="44.7">5/16&quot;</text>
<text x="89.2" y="69.7">5</text>
<text x="92.8" y="69.7">1/16&quot;</text>
<text x="13.9" y="251.6">1411 BROADWAY BLVD. NE</text>
<text x="11.3" y="256.6">ALBUQUERQUE, NM 87102 USA</text>
<text x="17.5" y="261.7">PHONE: 505.242.6411</text>
<text x="19" y="266.7">WWW.UNIRAC.COM</text>
</g>
<g font-size="3.5">
<text x="44.4" y="17">PART # TABLE</text>
<text x="19.5" y="22.3">P/N</text>
<text x="54.5" y="22.6">DESCRIPTION</text>
<text x="14.2" y="28.7">250020U</text>
<text x="33.4" y="28.8">SFM MICRORAIL 2&quot;</text>
</g>
</svg>
